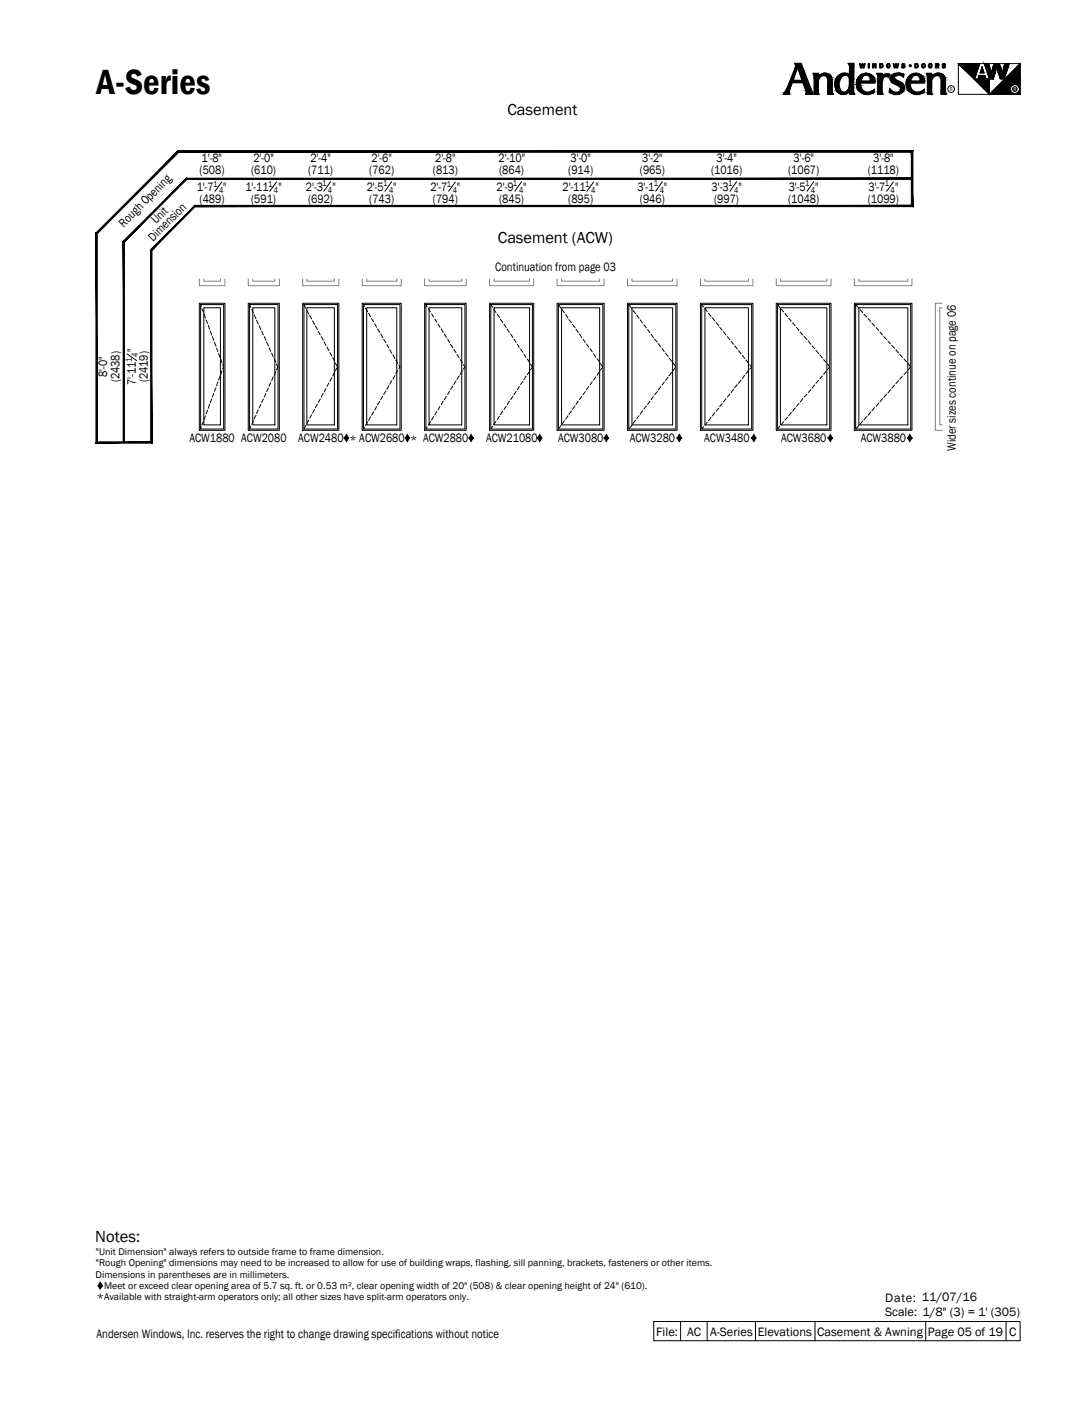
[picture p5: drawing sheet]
<svg xmlns="http://www.w3.org/2000/svg" width="216mm" height="279mm" viewBox="0 0 216 279" stroke-linecap="round" stroke-linejoin="round" font-family="sans-serif">
<!-- layer: A-ELEV-GLAZ-SIGHTLINES -->
<g fill="none" stroke="#000" stroke-width=".2">
<path d="M39.6 60.2h5v25.2h-5zM39.8 60.4h4.6v24.7h-4.6zM40.4 61.1h3.3v23.2h-3.3zM49.3 60.2h6.1v25.2h-6.1zM49.5 60.4h5.7v24.7h-5.7zM50.2 61.1h4.3v23.2h-4.3zM60.1 60.2h7.1v25.2h-7.1zM60.3 60.4h6.7v24.7h-6.7zM60.9 61.1h5.5v23.2h-5.5zM71.9 60.2h7.7v25.2h-7.7zM72.1 60.4h7.3v24.7h-7.3zM72.8 61.1h5.9v23.2h-5.9z"/>
<path d="M84.3 60.2h8.2v25.2h-8.2zM84.5 60.4h7.8v24.7h-7.8zM85.1 61.1h6.5v23.2h-6.5zM97.1 60.2h8.8v25.2h-8.8zM97.4 60.4h8.3v24.7h-8.3zM98 61.1h7.1v23.2h-7.1zM110.5 60.2h9.4v25.2h-9.4zM110.8 60.4h8.8v24.7h-8.8zM111.4 61.1h7.6v23.2h-7.6zM124.5 60.2h9.9v25.2h-9.9zM124.8 60.4h9.3v24.7h-9.3zM125.4 61.1h8.1v23.2h-8.1z"/>
<path d="M139 60.2h10.4v25.2h-10.4zM139.2 60.4h10v24.7h-10zM139.9 61.1h8.6v23.2h-8.6zM154 60.2h10.9v25.2h-10.9zM154.3 60.4h10.3v24.7h-10.3zM154.9 61.1h9.2v23.2h-9.2zM169.5 60.2h11.5v25.2h-11.5zM169.8 60.4h10.9v24.7h-10.9zM170.4 61.1h9.7v23.2h-9.7z"/>
</g>
<!-- layer: A-ELEV-GLAZ-OPERATION -->
<g fill="none" stroke="#000" stroke-width=".2">
<path d="M39.8 60.4l.1 .5M40.1 61.3l.3 .7M40.5 62.3l.3 .8M40.9 63.5l.3 .7M41.3 64.6l.3 .7M41.7 65.7l.3 .8M42 79.2l-.3 .7M42.2 66.8l.2 .7M42.4 78l-.2 .8M42.5 67.9l.4 .8M42.9 76.9l-.4 .7M43 69.1l.2 .7"/>
<path d="M43.2 75.8l-.2 .8M43.4 70.2l.3 .7M43.7 74.7l-.3 .7M43.8 71.3l.3 .8M44.1 73.6l-.3 .7M44.2 72.4l.2 .4-.2 .4M49.5 60.4l.3 .6M50 61.4l.3 .7M50.4 62.5l.4 .7M50.9 63.5l.3 .8M51.4 64.6l.3 .8M51.9 65.7l.4 .8"/>
<path d="M52.3 79.2l-.4 .7M52.4 66.8l.4 .7M52.8 78.1l-.4 .7M52.9 67.9l.4 .7M53.3 77l-.4 .7M53.4 69l.3 .7M53.7 75.9l-.3 .7M53.9 70.1l.3 .7M54.2 74.8l-.3 .8M54.4 71.2l.3 .7M54.7 73.7l-.3 .8M54.9 72.2l.3 .6-.3 .6"/>
<path d="M60.3 60.4l.4 .8M60.9 61.6l.4 .7M61.5 62.6l.3 .7M62 63.7l.4 .7M62.6 64.7l.4 .7M63.2 65.8l.4 .7M63.6 79.2l-.4 .7M63.7 66.8l.4 .7M64.1 78.1l-.4 .7M64.3 67.9l.4 .7M64.7 77.1l-.4 .7M64.9 68.9l.4 .7"/>
<path d="M65.3 76l-.4 .7M65.5 70l.3 .7M65.8 75l-.3 .7M66 71l.4 .7M66.4 73.9l-.4 .7M66.5 72.1l.5 .7-.5 .8M72.1 60.4l.2 .4M72.5 61.1l.5 .7M73.1 62.2l.4 .7M73.7 63.2l.5 .7M74.4 64.2l.3 .7M74.9 65.3l.5 .7"/>
<path d="M75.4 79.7l-.5 .6M75.6 66.3l.3 .7M75.9 78.6l-.3 .7M76.1 67.3l.5 .7M76.6 77.6l-.5 .7M76.8 68.4l.3 .6M77.1 76.6l-.3 .7M77.3 69.4l.4 .7M77.7 75.6l-.4 .6M78 70.4l.4 .7M78.4 74.5l-.4 .7M78.5 71.4l.4 .7"/>
<path d="M78.9 73.5l-.4 .7M79.2 72.4l.2 .4-.2 .3M84.5 60.4l.3 .5M85 61.3l.4 .6M85.7 62.3l.3 .6M86.3 63.3l.4 .6M86.9 64.3l.4 .6M87.6 65.3l.3 .7M87.9 79.6l-.3 .7M88.2 66.3l.4 .7M88.6 78.7l-.4 .6M88.8 67.3l.4 .7"/>
<path d="M89.2 77.6l-.4 .7M89.4 68.3l.4 .7M89.8 76.6l-.4 .7M90 69.3l.5 .7M90.5 75.6l-.5 .7M90.7 70.3l.4 .7M91.1 74.6l-.4 .7M91.3 71.4l.5 .6M91.8 73.6l-.5 .7M91.9 72.4l.4 .4-.4 .5M97.4 60.4l.4 .6M98 61.4l.4 .6"/>
<path d="M98.7 62.3l.4 .7M99.3 63.4l.5 .6M100 64.3l.4 .7M100.6 65.3l.5 .7M101.1 79.6l-.5 .7M101.3 66.3l.5 .7M101.8 78.7l-.5 .6M102 67.3l.4 .6M102.4 77.6l-.4 .7M102.7 68.3l.4 .6M103.1 76.7l-.4 .6M103.3 69.3l.5 .6"/>
<path d="M103.8 75.7l-.5 .6M103.9 70.3l.5 .6M104.4 74.7l-.5 .7M104.6 71.2l.5 .7M105.1 73.7l-.5 .6M105.3 72.2l.4 .6-.4 .6M110.8 60.4l.5 .7M111.6 61.5l.4 .6M112.3 62.4l.4 .7M112.9 63.4l.5 .7M113.6 64.4l.5 .6M114.3 65.3l.4 .7"/>
<path d="M114.7 79.6l-.4 .6M115 66.3l.4 .7M115.4 78.7l-.4 .6M115.7 67.3l.4 .6M116.1 77.7l-.4 .6M116.4 68.2l.4 .7M116.8 76.7l-.4 .6M117.1 69.2l.4 .6M117.5 75.7l-.4 .7M117.8 70.2l.4 .7M118.2 74.8l-.4 .6M118.5 71.2l.4 .6"/>
<path d="M118.9 73.8l-.4 .7M119.1 72.1l.5 .7-.5 .7M124.8 60.4l.6 .9M125.6 61.6l.5 .6M126.4 62.5l.4 .7M127.1 63.5l.4 .6M127.8 64.4l.5 .7M128.5 65.4l.5 .6M129 79.6l-.5 .6M129.2 66.3l.5 .7M129.7 78.7l-.5 .6M129.9 67.3l.5 .6"/>
<path d="M130.4 77.7l-.5 .6M130.6 68.2l.5 .6M131.1 76.8l-.5 .6M131.4 69.1l.4 .7M131.8 75.8l-.4 .6M132.1 70.1l.5 .6M132.6 74.9l-.5 .6M132.8 71l.5 .7M133.3 73.9l-.5 .6M133.5 72l.6 .8-.6 .8M139.2 60.4l.4 .5M139.9 61.2l.4 .6"/>
<path d="M140.6 62.2l.5 .6M141.3 63l.6 .7M142.1 64l.5 .6M142.8 64.9l.5 .6M143.6 65.8l.5 .7M144.1 79.1l-.5 .6M144.3 66.8l.5 .6M144.8 78.2l-.5 .6M145.1 67.7l.4 .6M145.5 77.3l-.4 .6M145.8 68.6l.5 .7M146.3 76.3l-.5 .6"/>
<path d="M146.6 69.6l.5 .6M147.1 75.4l-.5 .7M147.3 70.5l.5 .6M147.8 74.5l-.5 .6M148 71.4l.5 .7M148.5 73.5l-.5 .7M148.8 72.4l.4 .4-.4 .5M154.3 60.4l.4 .6M155 61.3l.5 .6M155.8 62.2l.5 .7M156.5 63.2l.5 .5M157.3 64.1l.5 .5"/>
<path d="M158 64.9l.6 .7M158.8 65.9l.5 .6M159.3 79.1l-.5 .6M159.6 66.8l.5 .6M160.1 78.2l-.5 .6M160.4 67.7l.5 .6M160.9 77.3l-.5 .6M161.2 68.6l.5 .6M161.7 76.4l-.5 .6M161.9 69.5l.5 .7M162.4 75.5l-.5 .6M162.7 70.4l.5 .6"/>
<path d="M163.2 74.6l-.5 .6M163.4 71.4l.5 .5M163.9 73.6l-.5 .7M164.2 72.2l.4 .6-.4 .5M169.8 60.4l.6 .7M170.7 61.5l.5 .5M171.4 62.3l.6 .6M172.3 63.2l.5 .6M173 64.1l.5 .6M173.9 65l.5 .6M174.4 80l-.5 .6M174.6 65.9l.5 .6"/>
<path d="M175.1 79.1l-.5 .6M175.4 66.8l.6 .6M176 78.2l-.6 .7M176.2 67.7l.5 .5M176.7 77.3l-.5 .7M177 68.6l.5 .5M177.5 76.4l-.5 .6M177.8 69.5l.5 .5M178.3 75.6l-.5 .5M178.6 70.3l.5 .6M179.1 74.7l-.5 .5M179.4 71.2l.5 .6"/>
<path d="M179.9 73.8l-.5 .5M180.1 72.1l.6 .7-.6 .7M39.9 84.8l-.1 .3M40.4 83.6l-.3 .8M40.8 82.5l-.3 .7M41.2 81.4l-.3 .8M41.6 80.2l-.3 .8M49.8 84.6l-.3 .5M50.3 83.5l-.3 .7M50.8 82.4l-.4 .7M51.2 81.3l-.3 .7M51.7 80.2l-.3 .7"/>
<path d="M60.7 84.4l-.4 .7M61.3 83.4l-.4 .7M61.8 82.3l-.3 .7M62.4 81.3l-.4 .7M63 80.2l-.4 .7M72.3 84.8l-.2 .3M73 83.7l-.5 .7M73.5 82.7l-.4 .7M74.2 81.7l-.5 .7M74.7 80.7l-.3 .7M84.8 84.7l-.3 .4M85.4 83.7l-.4 .7"/>
<path d="M86 82.7l-.3 .7M86.7 81.6l-.4 .7M87.3 80.6l-.4 .7M97.8 84.6l-.4 .5M98.4 83.6l-.4 .7M99.1 82.6l-.4 .6M99.8 81.6l-.5 .7M100.4 80.6l-.4 .7M111.3 84.4l-.5 .7M112 83.5l-.4 .6M112.7 82.5l-.4 .7M113.4 81.6l-.5 .6"/>
<path d="M114.1 80.6l-.5 .6M125.4 84.4l-.6 .7M126.1 83.4l-.5 .7M126.8 82.5l-.4 .6M127.5 81.5l-.4 .7M128.3 80.6l-.5 .6M139.6 84.7l-.4 .4M140.3 83.8l-.4 .6M141.1 82.9l-.5 .6M141.9 81.9l-.6 .6M142.6 81l-.5 .6M143.3 80.1l-.5 .6"/>
<path d="M154.7 84.6l-.4 .5M155.5 83.7l-.5 .6M156.3 82.8l-.5 .6M157 81.8l-.5 .7M157.8 80.9l-.5 .7M158.6 80.1l-.6 .5M170.4 84.4l-.6 .7M171.2 83.6l-.5 .6M172 82.7l-.6 .6M172.8 81.8l-.5 .6M173.5 80.9l-.5 .6"/>
</g>
<!-- layer: A-ANNO-TEXT -->
<g fill="none" stroke="#000" stroke-width=".2">
<path d="M157.7 12.6h1.3l2.4 6.1h-1.6l.1-.6-.6-1.7h-2.1l-.5 1.5v.8h-1.3l.8-1.3 1.5-3.8 .2-.7zM157.9 12.7h1l2.4 6h-1.4l.1-.6-.6-1.7h-2.2l-.6 1.5v.8h-1.1l.8-1.3 1.5-3.8zM157.9 12.7h1l2.3 5.9h-1.1v-.5l-.7-1.8h-2.3l-.5 1.6-.1 .7h-.8l.6-1.2 1.6-3.8zM158.3 13.4l.8 2.5h-1.7zM158.3 13.1l1 3h-2zM158.3 12.8l1.1 3.3h-2.2zM161.3 14.5h1.1v.5a1.53 1.53 0 0 1 1.7-.5 1.53 1.53 0 0 1 1.1 1.4v2.1l.2 .7h-1.2l.1-2.9a.93 .93 0 0 0-1.1-.8 .93 .93 0 0 0-.8 1.1v2.4l.2 .2h-1.1v-3.6zM161.4 14.6h1l-.1 .6 .5-.4a1.4 1.4 0 0 1 1.5-.1 1.4 1.4 0 0 1 .8 1.2v2.1l.2 .7h-1v-2.9a.99 .99 0 0 0-1.1-.9 .99 .99 0 0 0-.8 1.2v2.6h-.8v-3.6zM161.6 14.7h.6v.7a1.54 1.54 0 0 1 2.8 .1l.2 3.1h-.8v-2.8a1.06 1.06 0 0 0-1.2-1 1.06 1.06 0 0 0-.9 1.3v2.5h-.6zM166.9 15.2a1.02 1.02 0 0 1 1.7 .3v1.6a1.31 1.31 0 0 1-1.5 1.3 2.32 2.32 0 0 1-.2-3.2zM166.9 15.3a.94 .94 0 0 1 1.7 .2v1.6a1.52 1.52 0 0 1-1.1 1.3 1.41 1.41 0 0 1-1.1-1.7l.2-.8zM167 15.4a.87 .87 0 0 1 1.4-.1 2.56 2.56 0 0 1-.6 2.9h-.6a2.01 2.01 0 0 1-.2-2.8z"/>
<path d="M168.3 12.6h1.2l-.1 5.5 .3 .6h-1.1v-.7a1.51 1.51 0 0 1-1.6 .8 1.51 1.51 0 0 1-1.3-1.4 2.04 2.04 0 0 1 .5-2.3 2.04 2.04 0 0 1 2.3-.3l.1-1.6zM168.4 12.7h1l-.1 5.4 .2 .6h-.9v-1.1l-.3 .7a1.5 1.5 0 0 1-2.5-.9 2.02 2.02 0 0 1 .3-2.1 2.02 2.02 0 0 1 2-.6l.5 .2v-1.7zM168.6 12.7h.7v5.4l.1 .5h-.7l.1-1.2-.6 .9a1.46 1.46 0 0 1-2.3-.9 1.96 1.96 0 0 1 2.2-2.7l.6 .3v-1.8zM170.3 15.3a1.84 1.84 0 0 1 2.2-.7 1.84 1.84 0 0 1 1.2 1.9h-2.9a1.51 1.51 0 0 0 .9 1.7 1.51 1.51 0 0 0 1.8-.6v.7a2.22 2.22 0 0 1-3-.1 2.22 2.22 0 0 1-.2-2.9zM170.4 15.3a1.77 1.77 0 0 1 2-.7 1.77 1.77 0 0 1 1.2 1.8h-2.9a1.58 1.58 0 0 0 .9 1.8 1.58 1.58 0 0 0 1.9-.4l-.1 .5a2.15 2.15 0 0 1-2.8-.2 2.15 2.15 0 0 1-.2-2.8zM170.4 15.4a1.7 1.7 0 0 1 2-.7 1.7 1.7 0 0 1 1.1 1.7h-2.8a1.64 1.64 0 0 0 .7 1.8 1.64 1.64 0 0 0 1.9-.2v.3a2.09 2.09 0 0 1-2.7-.2 2.09 2.09 0 0 1-.2-2.7zM170.6 12.6h.1l.2 .6 .2-.6h.2l.1 .6 .1-.6h.2l-.3 .9h-.1l-.2-.6-.1 .6h-.3zM170.6 12.6l.3 .9 .2-.9 .3 .9 .2-.9M171.2 15.1a.89 .89 0 0 1 1.2-.2 .89 .89 0 0 1 .2 1.2l-1.9 .1zM171.2 15a.96 .96 0 0 1 1.3-.1 .96 .96 0 0 1 .2 1.3h-2.1zM171.3 15.2a.84 .84 0 0 1 1-.2 .84 .84 0 0 1 .3 1.1h-1.7zM172.3 12.6h.2v.9h-.2z"/>
<path d="M172.4 12.6v.9M173.2 12.6h.2l.3 .5v-.5h.2v.9h-.2l-.4-.6v.6h-.1zM173.8 12.6v.9l-.5-.9v.9M173.9 14.5h1.2v.7a1.04 1.04 0 0 1 1.4-.5l-.1 .8-.3-.3a.87 .87 0 0 0-1 1v1.9l.2 .6h-1.2l.1-3.5zM174 14.6h1v.8a1.22 1.22 0 0 1 1.4-.7l-.1 .6a.87 .87 0 0 0-1 0 .87 .87 0 0 0-.3 .9v1.9l.1 .6h-.9v-3.5zM174.2 14.7h.7v.9a1.38 1.38 0 0 1 1.2-.9h.2v.5a.94 .94 0 0 0-1 .1 .94 .94 0 0 0-.4 .9l.1 2.4h-.8l.2-3.4zM174.6 12.6h.3a.44 .44 0 0 1 .4 .5 .44 .44 0 0 1-.4 .4h-.3zM174.6 12.7a.45 .45 0 0 1 .6 .4l-.2 .3h-.4zM174.7 12.7a.29 .29 0 0 1 .4 .3 .29 .29 0 0 1-.4 .3zM176 12.8a.33 .33 0 0 1 .5 0 .33 .33 0 0 1-.1 .5 .33 .33 0 0 1-.4-.2zM176 12.7a.42 .42 0 0 1 .6 .1 .42 .42 0 0 1-.1 .6 .42 .42 0 0 1-.6-.2zM176.1 12.7a.29 .29 0 0 1 .3 .3 .29 .29 0 0 1-.3 .3z"/>
<path d="M176.8 15a2.45 2.45 0 0 1 2.6-.3l-.1 .7a1.06 1.06 0 0 0-1.8 0l.2 .3 .8 .4a1.37 1.37 0 0 1 1 1.7 1.37 1.37 0 0 1-1.6 1h-.4l-1-.4v-.9a1.35 1.35 0 0 0 2.1 .5l.1-.6-.7-.5a1.83 1.83 0 0 1-1.4-1.2zM176.8 15a2.52 2.52 0 0 1 2.5-.3v.5a1.2 1.2 0 0 0-1.8 0 .52 .52 0 0 0 .4 .7l.5 .3a1.3 1.3 0 0 1 1 1.5 1.3 1.3 0 0 1-1.5 1h-.4l-.9-.4v-.6a1.4 1.4 0 0 0 2.1 .3v-.6a1.94 1.94 0 0 0-1.5-.9 .96 .96 0 0 1-.4-1.5zM176.9 15a2.51 2.51 0 0 1 2.3-.2v.3a1.28 1.28 0 0 0-1.8 .1 .62 .62 0 0 0 .5 .8l.5 .2a1.24 1.24 0 0 1 .9 1.5 1.24 1.24 0 0 1-1.4 1l-.4-.1a.68 .68 0 0 1-.9-.7 1.29 1.29 0 0 0 2.2 0l.1-.4a.92 .92 0 0 0-.8-.7 2.3 2.3 0 0 1-1.3-.9l-.1-.4zM177.2 12.6h.2l.1 .6 .2-.6h.2l.1 .6 .2-.6h.2l-.3 .9h-.2l-.1-.6-.1 .6h-.3zM177.3 12.6l.2 .9 .3-.9 .2 .9 .3-.9M178.9 12.7a.34 .34 0 0 1 .4-.1 .34 .34 0 0 1 .3 .2l-.5-.1 .1 .2a.35 .35 0 0 1 .3 .5 .35 .35 0 0 1-.6 0v-.1l.2-.1 .3 .1-.1-.2-.4-.2zM179.5 12.8a.24 .24 0 0 0-.2-.1 .24 .24 0 0 0-.2 .2l.4 .2v.2l-.4 .1-.1-.1M180.2 15.3a1.81 1.81 0 0 1 2.1-.7 1.81 1.81 0 0 1 1.2 1.9h-2.8a1.45 1.45 0 0 0 .6 1.6 1.45 1.45 0 0 0 1.8-.1l.3-.4v.7a2.21 2.21 0 0 1-3-.1 2.21 2.21 0 0 1-.2-2.9zM180.3 15.3a1.74 1.74 0 0 1 2-.7 1.74 1.74 0 0 1 1.1 1.8h-2.7a1.55 1.55 0 0 0 .7 1.8 1.55 1.55 0 0 0 1.9-.4v.5a2.15 2.15 0 0 1-2.8-.2 2.15 2.15 0 0 1-.2-2.8zM180.3 15.4a1.65 1.65 0 0 1 2-.8 1.65 1.65 0 0 1 1.1 1.8h-2.9a1.67 1.67 0 0 0 .8 1.8 1.67 1.67 0 0 0 2-.2v.3a2.09 2.09 0 0 1-2.8-.2 2.09 2.09 0 0 1-.2-2.7zM181 15a1.04 1.04 0 0 1 1.3-.1 1.04 1.04 0 0 1 .4 1.2l-.4 .1h-1.8zM181.1 15.1a.9 .9 0 0 1 1.2-.1 .9 .9 0 0 1 .3 1.1l-1.9 .1 .1-.7z"/>
<path d="M181.2 15.2a.81 .81 0 0 1 1-.2 .81 .81 0 0 1 .3 1.1h-1.8zM181.5 12.6h.4a.45 .45 0 0 1 .3 .5 .45 .45 0 0 1-.3 .4h-.4zM181.6 12.7a.45 .45 0 0 1 .6 .4l-.2 .3h-.4zM181.7 12.7a.29 .29 0 0 1 .3 .3 .29 .29 0 0 1-.3 .3zM182.9 12.8a.42 .42 0 0 1 .6 0 .42 .42 0 0 1 0 .6 .42 .42 0 0 1-.6-.1zM183.1 12.7a.29 .29 0 0 1 .3 .3 .29 .29 0 0 1-.3 .3zM183.8 14.5h1.1v.5a1.53 1.53 0 0 1 1.7-.5 1.53 1.53 0 0 1 1 1.4v2.1l.3 .7h-1.2v-2.9a.93 .93 0 0 0-1-.8 .93 .93 0 0 0-.8 1.1v2.4l.1 .2h-1v-3.6zM184 14.6h.8v.6a1.49 1.49 0 0 1 1.7-.7 1.49 1.49 0 0 1 1.1 1.4v2.1l.2 .7h-1v-2.9a.99 .99 0 0 0-1.1-.9 .99 .99 0 0 0-.9 1.2l.1 2.6h-.8v-3.6zM184.1 14.7h.7l-.1 .7a1.54 1.54 0 0 1 2.7 .1l.2 3.1h-.7v-2.8a1.06 1.06 0 0 0-1.2-1 1.06 1.06 0 0 0-.9 1.3v2.5h-.7zM184.3 12.7a.44 .44 0 0 1 .7 .3 .44 .44 0 0 1-.5 .5l-.3-.3zM184.4 12.7a.33 .33 0 0 1 .4 .1 .33 .33 0 0 1 0 .5 .33 .33 0 0 1-.5 0zM184.5 12.7a.29 .29 0 0 1 .3 .3 .29 .29 0 0 1-.3 .3z"/>
<path d="M185.6 12.6l.7 .1 .1 .2-.2 .2 .2 .4h-.3l-.1-.4h-.1v.4h-.3zM185.7 13.1h.3l.2-.4h-.5v.8M185.9 12.7h.1l.1 .2-.2 .1zM186 13.1l.2 .4M187 12.7a.37 .37 0 0 1 .6 .1l-.4-.1v.2a.34 .34 0 0 1 .4 .2 .34 .34 0 0 1-.3 .4 .34 .34 0 0 1-.4-.2h.5v-.1l-.4-.2zM187.5 12.8l-.1-.1-.3 .1v.2l.4 .1a.26 .26 0 0 1-.2 .3 .26 .26 0 0 1-.3-.1M190.2 12.6l6.1 6.1 6.1-6.1v6.1h-12.2zM190.2 12.6h12.2M194.4 12.6l-1 3.1h.6l.3-.7h1.1l.2 .7h.7M194.9 13.3l.4 1.2h-.8zM195.3 12.6l1 3.1M196.2 12.6l.5 1.9 .6-1.9"/>
<path d="M196.3 15.7v3M198.3 12.6l.6 1.9 .5-1.9M200.3 12.6l-1 3.1h-.8l-.7-2.4-.7 2.4h-.8M44 36.1l-1.3 1.9M54.9 36.1l-1.4 1.9M65.6 36.1l-1.3 1.9M77.7 36.1l-1.3 1.9M90.4 36.1l-1.4 1.9M103.5 36.1l-1.3 1.9M117.8 36.1l-1.3 1.9M131.4 36.1l-1.3 1.9M146.2 36.1l-1.4 1.9"/>
<path d="M161.5 36.1l-1.4 1.9M177.3 36.1l-1.3 1.9M25.2 70.2l1.9 1.4M129.7 262.2h72.7v3.9h-72.7zM135.1 262.2v3.9M140.3 262.2v3.9M149.9 262.2v3.9M161.7 262.2v3.9M183.7 262.2v3.9M199.6 262.2v3.9"/>
<circle cx="180.6" cy="13" r=".22"/>
<circle cx="180.6" cy="13" r=".1"/>
<circle cx="183.2" cy="13.1" r=".35"/>
<circle cx="188.7" cy="17.7" r=".67"/>
</g>
<g fill="#000" stroke="#000" stroke-width=".2">
<path d="M163.5 14.7h.4zM166.9 18.6h.9zM166.9 18.6l.5 .1zM175 15.5h.1zM176 14.7h.3zM178.2 14.6l.1 .1zM181.7 18.6h.6zM181.7 18.6l.2 .1zM183.1 18.1l.2-.1zM186 14.7h.4zM193.3 15.7h3v3zM202.4 12.6v.7h-.6z"/>
<path d="M156.1 18l.4 .3v-.3zM156.1 18l.4 .3h-.6z"/>
<path d="M155.9 18.3l.6 .1v-.1zM155.9 18.3l.6 .1h-.7z"/>
<path d="M155.8 18.4l.7 .2v-.2zM155.8 18.4l.7 .2h-.8z"/>
<path d="M156.1 17.9h.5zM156.1 17.9l.4 .1z"/>
<path d="M156.3 17.4l.3 .5 .1-.5zM156.3 17.4l.3 .5h-.5z"/>
<path d="M156.8 16.3l-.1 1.1 .4-1.1zM156.8 16.3l-.1 1.1h-.4z"/>
<path d="M157.9 13.6l-.7 2.5 .8-2.5zM157.9 13.6l-.7 2.5h-.3z"/>
<path d="M157.9 13.3l.1 .3 .1-.3zM157.9 13.3l.1 .3h-.1z"/>
<path d="M158 12.9l.1 .4 .1-.4zM158 12.9l.1 .4h-.2z"/>
<path d="M158 12.8l.2 .1 .1-.1zM158 12.8l.2 .1h-.2z"/>
<path d="M158 12.7l.9 .1zM158 12.7l.9 .1z"/>
<path d="M158.3 12.8l.7 .1-.1-.1zM158.3 12.8l.7 .1h-.6z"/>
<path d="M158.4 12.9l.9 .7-.3-.7zM158.4 12.9l.9 .7h-.8z"/>
<path d="M158.5 13.6l.8 .3v-.3zM158.5 13.6l.8 .3h-.7z"/>
<path d="M158.6 13.9l1.6 2.2-.9-2.2zM158.6 13.9l1.6 2.2h-.8z"/>
<path d="M156.9 16.1l3.4 .2-.1-.2zM156.9 16.1l3.4 .2h-3.5z"/>
<path d="M159.4 16.3l1.6 1.8-.7-1.8zM159.4 16.3l1.6 1.8h-.9z"/>
<path d="M160.1 18.1l1 .2-.1-.2zM160.1 18.1l1 .2h-1z"/>
<path d="M160.1 18.3l1.1 .2-.1-.2zM160.1 18.3l1.1 .2h-1.1z"/>
<path d="M160.1 18.5l1.1 .1v-.1zM160.1 18.5l1.1 .1h-1.1z"/>
<path d="M161.6 14.7l.6 .1v-.1zM161.6 14.7l.6 .1h-.6z"/>
<path d="M161.6 14.8l.6 .3v-.3zM161.6 14.8l.6 .3h-.5z"/>
<path d="M161.7 15.1l.5 .3v-.3zM161.7 15.1l.5 .3h-.5z"/>
<path d="M161.7 18.4l.6 .2-.1-.2zM161.7 18.4l.6 .2h-.6z"/>
<path d="M161.7 16.1l.5 2.3 .1-2.3zM161.7 16.1l.5 2.3h-.5z"/>
<path d="M161.7 15.6l.6 .5 .1-.5zM161.7 15.6l.6 .5h-.6z"/>
<path d="M161.7 15.4l.7 .2 .2-.2zM161.7 15.4l.7 .2h-.7z"/>
<path d="M162.4 15.2l.2 .2v-.2zM162.2 15.4l.2-.2 .2 .2z"/>
<path d="M162.7 15l-.1 .2 .4-.2zM162.4 15.2l.3-.2-.1 .2z"/>
<path d="M163.2 14.7h1zM163.2 14.7h1z"/>
<path d="M162.8 14.9h.5zM162.8 14.9h.6z"/>
<path d="M162.8 14.9h.5zM162.8 14.9l.2 .1z"/>
<path d="M162.9 14.8h.5zM162.9 14.8l.5 .1z"/>
<path d="M163.5 14.7h.7zM163.2 14.7h1z"/>
<path d="M163.2 14.7l1.3 .1zM162.9 14.8l.3-.1 1.3 .1z"/>
<path d="M162.9 14.8h1.7zM162.9 14.8h1.7z"/>
<path d="M163.4 14.8l1.2 .1zM163.4 14.8l1.2 .1z"/>
<path d="M163.6 14.9h1zM163.6 14.9h1z"/>
<path d="M163.8 14.9l.9 .1-.1-.1zM163.8 14.9l.9 .1z"/>
<path d="M164 15l.8 .1zM164 15l.8 .1z"/>
<path d="M164.1 15.1l.8 .2-.1-.2zM164.1 15.1l.8 .2h-.7z"/>
<path d="M164.2 15.3l.8 .1-.1-.1zM164.2 15.3l.8 .1h-.7z"/>
<path d="M164.3 15.4l.7 .1v-.1zM164.3 15.4l.7 .1h-.7z"/>
<path d="M164.3 15.5l.7 .3v-.3zM164.3 15.5l.7 .3h-.6z"/>
<path d="M164.4 15.8l.6 .1zM164.4 15.8l.6 .1z"/>
<path d="M164.4 15.9l.6 2.1v-2.1zM164.4 15.9l.6 2.1h-.6z"/>
<path d="M164.4 18l.7 .5-.1-.5zM164.4 18l.7 .5h-.7z"/>
<path d="M164.4 18.5l.8 .1-.1-.1zM164.4 18.5l.8 .1h-.8z"/>
<path d="M165.7 16.7l.7 .1v-.1zM165.7 16.7l.7 .1h-.7z"/>
<path d="M165.7 16.8l.8 .6-.1-.6zM165.7 16.8l.8 .6h-.6z"/>
<path d="M165.9 15.9l.6 .3v-.3zM165.9 15.9l.6 .3h-.7z"/>
<path d="M165.8 16.2l.6 .5 .1-.5zM165.8 16.2l.6 .5h-.7z"/>
<path d="M165.9 17.4h.6zM165.9 17.4h.6z"/>
<path d="M165.9 17.4l.8 .6-.2-.6zM165.9 17.4l.8 .6h-.6z"/>
<path d="M166 15.7l.5 .2 .2-.2zM166 15.7l.5 .2h-.6z"/>
<path d="M166.1 18l.7 .1-.1-.1zM166.1 18l.7 .1h-.5z"/>
<path d="M166.3 18.1l.8 .2-.3-.2zM166.3 18.1l.8 .2h-.6z"/>
<path d="M166.3 15.2h.6zM166.3 15.2h.6z"/>
<path d="M166.3 15.2l.4 .5 .2-.5zM166.3 15.2l.4 .5h-.7z"/>
<path d="M166.5 18.3l.6 .1zM166.5 18.3l.6 .1z"/>
<path d="M166.6 18.4l.8 .1zM166.6 18.4l.8 .1z"/>
<path d="M166.7 14.9h.6zM166.7 14.9h.7z"/>
<path d="M166.7 14.9l.2 .3 .4-.3zM166.3 15.2l.4-.3 .2 .3z"/>
<path d="M166.7 18.5h.8zM166.7 18.5h.8z"/>
<path d="M166.9 14.8h.9zM166.7 14.9h.7z"/>
<path d="M166.9 18.5l.9 .1zM166.9 18.5l.9 .1z"/>
<path d="M167.6 14.6l.4 .1zM167.1 14.7h.9z"/>
<path d="M167.1 14.7h1zM167.1 14.7h1z"/>
<path d="M166.7 18.5h1.3zM166.7 18.5h1.1z"/>
<path d="M167.6 18.5h.4zM167.5 18.5h.5z"/>
<path d="M167.1 14.7l1.2 .1-.2-.1zM166.9 14.8l.2-.1 1.2 .1z"/>
<path d="M167.8 18.4h.3zM167.6 18.5h.4z"/>
<path d="M168 18.3l.1 .1 .1-.1zM168 18.3l.1 .1h-.3z"/>
<path d="M167.8 14.8l.7 .1zM167.8 14.8l.7 .1z"/>
<path d="M168.1 18.1l.1 .2 .1-.2zM168 18.3l.1-.2 .1 .2z"/>
<path d="M168.3 14.9l.3 .1zM168.3 14.9l.3 .1z"/>
<path d="M168.5 17.7l-.2 .4zM168.5 17.7l-.4 .4z"/>
<path d="M168.7 15h.6zM168.7 15h.6z"/>
<path d="M168.4 15h.3zM168.4 15h.3z"/>
<path d="M168.6 17.4h.1zM168.6 17.4h.2z"/>
<path d="M168.6 17.4v.3l.1-.3zM168.6 17.4l-.1 .3z"/>
<path d="M168.8 17.4h.5zM168.8 17.4h.5z"/>
<path d="M168.6 15.5l.7 1.6v-1.6zM168.6 15.5l.7 1.6h-.7z"/>
<path d="M168.6 17.1l.7 .3v-.3zM168.6 17.1l.7 .3h-.7z"/>
<path d="M168.8 17.4l.5 .7v-.7zM168.8 17.4l.5 .7h-.6z"/>
<path d="M168.7 18.1l.6 .4v-.4zM168.7 18.1l.6 .4h-.6z"/>
<path d="M168.6 12.7l.7 .1zM168.6 12.7l.7 .1z"/>
<path d="M168.6 12.8l.7 .4v-.4zM168.6 12.8l.7 .4h-.6z"/>
<path d="M168.7 13.2l.6 1.8v-1.8zM168.7 13.2l.6 1.8h-.6z"/>
<path d="M168.4 15l.9 .2v-.2zM168.4 15l.9 .2h-.8z"/>
<path d="M168.5 15.2l.8 .3v-.3zM168.5 15.2l.8 .3h-.7z"/>
<path d="M168.7 18.5l.7 .1-.1-.1zM168.7 18.5l.7 .1h-.7z"/>
<path d="M170 16.3h3.5zM170 16.3h3.5z"/>
<path d="M170 16.9l.7 .4-.1-.4zM170 16.9l.7 .4h-.6z"/>
<path d="M170.6 18.1h.6zM170.6 18.1h.6z"/>
<path d="M170 16.4l.7 .4v-.4zM170 16.4l.7 .4h-.7z"/>
<path d="M170 16.8l.6 .1 .1-.1zM170 16.8l.6 .1h-.6z"/>
<path d="M170.2 15.9l.4 .3 .1-.3zM170.2 15.9l.4 .3h-.6z"/>
<path d="M170.1 17.3h.6zM170.1 17.3h.6z"/>
<path d="M170.2 17.3l.7 .4-.2-.4zM170.2 17.3l.7 .4h-.6z"/>
<path d="M170.4 15.5l.3 .4 .2-.4zM170.4 15.5l.3 .4h-.5z"/>
<path d="M170.3 17.7l.6 .1zM170.3 17.7l.6 .1z"/>
<path d="M170.4 17.8l.8 .3-.3-.3zM170.4 17.8l.8 .3h-.6z"/>
<path d="M170.4 15.4l.5 .1 .1-.1zM170.4 15.4l.5 .1h-.5z"/>
<path d="M170.7 15l.3 .4 .2-.4zM170.7 15l.3 .4h-.6z"/>
<path d="M170.6 18.1l1 .2-.4-.2zM170.6 18.1l1 .2h-.7z"/>
<path d="M170.9 15h.4zM170.7 15h.5z"/>
<path d="M171.1 14.8l.2 .2 .2-.2zM170.9 15l.2-.2 .2 .2z"/>
<path d="M170.9 18.3h.9zM170.9 18.3h.9z"/>
<path d="M171 18.3l1 .1zM171 18.3l1 .1z"/>
<path d="M171.3 14.7l.2 .1 .5-.1zM171.3 14.7l.2 .1h-.4z"/>
<path d="M171.8 18.6l.2 .1zM171.8 18.6h.7z"/>
<path d="M171.9 14.7h.5zM171.4 14.7h1z"/>
<path d="M171.4 14.7h1zM171.3 14.7h1.1z"/>
<path d="M171.3 14.7h1.2zM171.3 14.7h1.2z"/>
<path d="M172.4 18.4h.6zM172.4 18.4h.6z"/>
<path d="M171.1 18.4h1.3zM171.1 18.4h1.3z"/>
<path d="M172 14.7l.6 .1zM172 14.7l.6 .1z"/>
<path d="M172.3 14.8l.5 .1zM172.3 14.8l.5 .1z"/>
<path d="M171.4 18.5h1.2zM171.4 18.5l1.1 .1z"/>
<path d="M172.5 14.9l.5 .1zM172.5 14.9l.5 .1z"/>
<path d="M172.8 16.1h.7zM172.8 16.1h.7z"/>
<path d="M171.3 18.5h1.6zM171.3 18.5h1.3z"/>
<path d="M172.6 15l.6 .2-.2-.2zM172.6 15l.6 .2h-.5z"/>
<path d="M171.1 18.4h1.9zM171.1 18.4l1.8 .1z"/>
<path d="M172.7 15.2l.6 .2-.1-.2zM172.7 15.2l.6 .2h-.5z"/>
<path d="M172.8 18.3h.4zM172.4 18.4h.6z"/>
<path d="M172.8 15.4l.6 .2-.1-.2zM172.8 15.4l.6 .2h-.6z"/>
<path d="M173.3 18.1v.2zM172.9 18.3l.4-.2v.2z"/>
<path d="M172.9 18.3h.4zM172.8 18.3h.4z"/>
<path d="M172.8 15.6l.7 .3-.1-.3zM172.8 15.6l.7 .3h-.6z"/>
<path d="M172.9 15.9l.6 .2v-.2zM172.9 15.9l.6 .2h-.7z"/>
<path d="M172.8 16.1l.7 .1v-.1zM172.8 16.1l.7 .1h-.8z"/>
<path d="M172.7 16.2h.8zM172.5 16.2h1z"/>
<path d="M170 16.2l3.5 .1zM170 16.2l3.5 .1z"/>
<path d="M170 16.3l3.5 .1zM170 16.3l3.5 .1z"/>
<path d="M174.2 14.7l.7 .1zM174.2 14.7l.7 .1z"/>
<path d="M174.2 14.8l.7 .4v-.4zM174.2 14.8l.7 .4h-.5z"/>
<path d="M174.4 15.2l.5 .4v-.4zM174.4 15.2l.5 .4h-.6z"/>
<path d="M174.3 16.2l.6 2v-2zM174.3 16.2l.6 2h-.6z"/>
<path d="M174.3 18.2l.7 .3-.1-.3zM174.3 18.2l.7 .3h-.8z"/>
<path d="M174.3 15.9l.6 .3 .1-.3zM174.3 15.9l.6 .3h-.6z"/>
<path d="M174.2 18.5l.8 .1v-.1zM174.2 18.5l.8 .1h-.8z"/>
<path d="M174.3 15.6l.7 .3 .1-.3zM174.3 15.6l.7 .3h-.7z"/>
<path d="M175.3 15.2l-.2 .3zM175.3 15.2l-.3 .3z"/>
<path d="M175.4 15h.4zM175.4 15h.4z"/>
<path d="M175.4 15.1l-.1 .1 .3-.1zM175.4 15.1l-.1 .1z"/>
<path d="M175.4 15h.4zM175.4 15l.2 .1z"/>
<path d="M176.1 14.7h.2zM176 14.7h.3zM175.9 14.7h.4z"/>
<path d="M175.4 15h.9zM175.4 15h.9z"/>
<path d="M175.8 15h.5zM175.8 15h.5z"/>
<path d="M175.9 15l.4 .1zM175.9 15l.4 .1z"/>
<path d="M176.1 15.1l.2 .1zM176.1 15.1l.2 .1z"/>
<path d="M175.9 14.7h.4zM175.9 14.7h.4z"/>
<path d="M175.9 14.7l.4 .1v-.1zM175.6 14.8l.3-.1 .4 .1z"/>
<path d="M175.6 14.8l.7 .2v-.2zM175.4 15l.2-.2 .7 .2z"/>
<path d="M176.6 17.9l.2 .1zM176.6 17.9l.2 .1h-.2z"/>
<path d="M176.6 18l.6 .3zM176.6 18l.6 .3h-.6z"/>
<path d="M176.6 18.3h.7zM176.6 18.3h.7z"/>
<path d="M176.6 18.3l.9 .1zM176.6 18.3l.9 .1z"/>
<path d="M176.8 15.2l.5 .2v-.2zM176.8 15.2l.5 .2h-.5zM176.8 15.4h.5zM176.8 15.4h.5z"/>
<path d="M176.8 15.4l.6 .1-.1-.1zM176.8 15.4l.6 .1h-.7z"/>
<path d="M176.8 15.2h.6zM176.8 15.2h.5z"/>
<path d="M176.7 15.5l.7 .1zM176.7 15.5l.7 .1z"/>
<path d="M176.7 15.6l.8 .1-.1-.1zM176.7 15.6l.8 .1h-.7z"/>
<path d="M177 15h.5zM176.9 15h.6z"/>
<path d="M176.9 15l.5 .2 .1-.2zM176.9 15l.5 .2h-.6z"/>
<path d="M176.8 15.7l.8 .2-.1-.2zM176.8 15.7l.8 .2h-.8z"/>
<path d="M177 14.9l.5 .1 .1-.1zM177 14.9l.5 .1h-.5z"/>
<path d="M177.1 14.9h.6zM177 14.9h.6z"/>
<path d="M176.8 15.9h.9zM176.8 15.9h.9z"/>
<path d="M176.8 15.9l1.1 .1-.2-.1zM176.8 15.9l1.1 .1h-1.1z"/>
<path d="M176.8 18.4h.9zM176.8 18.4h.9z"/>
<path d="M176.8 18.4l1.1 .1zM176.8 18.4l1.1 .1z"/>
<path d="M177.2 14.8h.6zM177.1 14.9h.6z"/>
<path d="M176.8 16l1.3 .1-.2-.1zM176.8 16l1.3 .1h-1.2z"/>
<path d="M177.3 14.8h.6zM177.2 14.8h.6z"/>
<path d="M176.9 16.1l1.5 .1-.3-.1zM176.9 16.1l1.5 .1h-1.4z"/>
<path d="M177.4 14.8h.8zM177.3 14.8h.6z"/>
<path d="M177.7 18.7h.5zM177.7 18.7h.4zM177.7 18.7h.4z"/>
<path d="M177.5 18.6h.7zM177.5 18.6l.7 .1z"/>
<path d="M178.1 14.7h.4zM177.9 14.7h.6z"/>
<path d="M177 16.2h1.5zM177 16.2h1.5z"/>
<path d="M177.1 16.2l1.6 .2-.2-.2zM177.1 16.2l1.6 .2h-1.5z"/>
<path d="M177.2 18.5l1.3 .1zM177.2 18.5l1.3 .1z"/>
<path d="M177.3 18.6h1.2zM177.3 18.6h.9z"/>
<path d="M177.9 14.7h.7zM177.9 14.7h.7z"/>
<path d="M177.9 14.7h1zM177.5 14.7h1.4zM177.5 14.7h1.4zM177.5 14.7h1.4z"/>
<path d="M177.2 16.4h1.5zM177.2 16.4h1.5z"/>
<path d="M177 18.5h1.7zM177 18.5h1.5z"/>
<path d="M177.3 16.4l1.6 .2-.2-.2zM177.3 16.4l1.6 .2h-1.4z"/>
<path d="M178.2 18.4l.5 .1zM178.2 18.4l.5 .1z"/>
<path d="M178.2 18.5h.5zM177.9 18.5h.8z"/>
<path d="M178.4 18.3h.4zM178.2 18.4h.5z"/>
<path d="M177.5 14.7l1.6 .1zM177.4 14.8h1.7z"/>
<path d="M177.5 16.6l1.6 .1-.2-.1zM177.5 16.6l1.6 .1z"/>
<path d="M178.6 18.2l.2 .1 .2-.1zM178.4 18.3l.2-.1 .2 .1z"/>
<path d="M178.2 14.8h1zM178.2 14.8h1z"/>
<path d="M177.9 16.7l1.3 .1-.1-.1zM177.9 16.7l1.3 .1h-1.1z"/>
<path d="M178.7 18.1l.3 .1 .1-.1zM178.6 18.2l.1-.1 .3 .1zM178.6 18.2h.4zM178.6 18.2h.4z"/>
<path d="M178.4 14.8h.8zM178.4 14.8h.8z"/>
<path d="M178.5 14.8l.7 .1v-.1zM178.5 14.8l.7 .1z"/>
<path d="M178.8 14.9l.4 .1zM178.8 14.9l.4 .1z"/>
<path d="M179.1 15l.1 .1zM179.1 15l.1 .1z"/>
<path d="M178.1 16.8l1.2 .1-.1-.1zM178.1 16.8l1.2 .1z"/>
<path d="M178.8 17.9l.4 .1v-.1zM178.8 17.9l.4 .1h-.4z"/>
<path d="M178.8 18h.4zM178.8 18l.3 .1z"/>
<path d="M178.4 16.9l.9 .1zM178.4 16.9l.9 .1z"/>
<path d="M178.6 17l.7 .1v-.1zM178.6 17l.7 .1h-.6z"/>
<path d="M178.7 17.1l.6 .1zM178.7 17.1l.6 .1z"/>
<path d="M178.7 17.2l.6 .1v-.1zM178.7 17.2l.6 .1h-.5z"/>
<path d="M178.8 17.3l.5 .1v-.1zM178.8 17.3l.5 .1h-.4z"/>
<path d="M178.9 17.4l.4 .1zM178.9 17.4l.4 .1z"/>
<path d="M178.9 17.5l.4 .2v-.2zM178.9 17.5l.4 .2h-.4z"/>
<path d="M178.9 17.7l.4 .1zM178.9 17.7l.4 .1z"/>
<path d="M178.9 17.8l.3 .1 .1-.1zM178.9 17.8l.3 .1h-.4z"/>
<path d="M180 16.3h3.4zM180 16.3h3.4z"/>
<path d="M180 16.4l.5 .4v-.4zM180 16.4l.5 .4h-.6z"/>
<path d="M179.9 16.8l.6 .1v-.1zM179.9 16.8l.6 .1h-.5z"/>
<path d="M180 16.9l.6 .4-.1-.4zM180 16.9l.6 .4h-.6z"/>
<path d="M180.5 18.1h.6zM180.5 18.1h.6z"/>
<path d="M180 17.3h.6zM180 17.3h.6z"/>
<path d="M180 17.3l.8 .4-.2-.4zM180 17.3l.8 .4h-.6z"/>
<path d="M180.1 15.9l.4 .3 .2-.3zM180.1 15.9l.4 .3h-.5z"/>
<path d="M180.2 15.5l.5 .4v-.4zM180.2 15.5l.5 .4h-.6z"/>
<path d="M180.2 17.7l.6 .1zM180.2 17.7l.6 .1z"/>
<path d="M180.2 17.8l.9 .3-.3-.3zM180.2 17.8l.9 .3h-.6z"/>
<path d="M180.3 15.4l.4 .1 .1-.1zM180.3 15.4l.4 .1h-.5z"/>
<path d="M180.6 15l.2 .4 .2-.4zM180.6 15l.2 .4h-.5z"/>
<path d="M180.5 18.1l.9 .2-.3-.2zM180.5 18.1l.9 .2h-.6z"/>
<path d="M181.2 14.7h1.1zM181.2 14.7h1.1z"/>
<path d="M180.7 15h.5zM180.6 15h.4z"/>
<path d="M181 14.8l.2 .2 .2-.2zM180.7 15l.3-.2 .2 .2z"/>
<path d="M180.8 18.3h.9zM180.8 18.3h.9z"/>
<path d="M180.9 18.3l1 .1zM180.9 18.3l1 .1z"/>
<path d="M181.7 14.7h.6zM181.2 14.7h1.1z"/>
<path d="M181.2 14.7l.2 .1 .5-.1zM181 14.8l.2-.1 .2 .1z"/>
<path d="M181 18.4h1.2zM181 18.4h1.2z"/>
<path d="M181.2 14.7h1.2zM181.2 14.7h1.2z"/>
<path d="M181.9 14.7l.6 .1-.1-.1zM181.9 14.7l.6 .1z"/>
<path d="M182.2 14.8l.5 .1zM182.2 14.8l.5 .1z"/>
<path d="M181.3 18.5h1.3zM181.3 18.5l1 .1z"/>
<path d="M182.3 14.9l.6 .1zM182.3 14.9l.6 .1z"/>
<path d="M182.7 16.1h.7zM182.7 16.1h.7z"/>
<path d="M181.2 18.5h1.6zM181.2 18.5h1.4z"/>
<path d="M182.5 15l.6 .2-.2-.2zM182.5 15l.6 .2h-.5z"/>
<path d="M182.3 18.4h.6zM182.2 18.4h.7z"/>
<path d="M181 18.4h1.9zM181 18.4l1.8 .1z"/>
<path d="M182.6 15.2l.6 .2-.1-.2zM182.6 15.2l.6 .2h-.5z"/>
<path d="M182.7 18.3h.4zM182.3 18.4h.6z"/>
<path d="M182.7 15.4l.6 .2-.1-.2zM182.7 15.4l.6 .2h-.6z"/>
<path d="M182.7 15.6l.6 .3v-.3zM182.7 15.6l.6 .3h-.5z"/>
<path d="M183.1 18.1l.2 .2v-.2zM182.8 18.3l.3-.2 .2 .2z"/>
<path d="M182.8 18.3h.5zM182.7 18.3h.4z"/>
<path d="M182.8 15.9l.6 .2-.1-.2zM182.8 15.9l.6 .2h-.7z"/>
<path d="M182.7 16.1l.7 .1v-.1zM182.6 16.2l.1-.1 .7 .1z"/>
<path d="M182.6 16.2h.8zM182.3 16.2h1.1z"/>
<path d="M180 16.2l3.4 .1zM180 16.2l3.4 .1z"/>
<path d="M180 16.3l3.4 .1zM180 16.3l3.4 .1z"/>
<path d="M184.1 15.1l.6 .3v-.3zM184.1 15.1l.6 .3h-.6z"/>
<path d="M184.1 14.7l.7 .1v-.1zM184.1 14.7l.7 .1h-.7z"/>
<path d="M184.1 14.8l.6 .3 .1-.3zM184.1 14.8l.6 .3h-.6z"/>
<path d="M184.1 16.1l.7 2.3v-2.3zM184.1 16.1l.7 2.3h-.7z"/>
<path d="M184.1 18.4l.7 .2v-.2zM184.1 18.4l.7 .2h-.7z"/>
<path d="M184.1 15.6l.7 .5v-.5zM184.1 15.6l.7 .5h-.7z"/>
<path d="M184.1 15.4l.7 .2 .2-.2zM184.1 15.4l.7 .2h-.7z"/>
<path d="M184.9 15.2l.1 .2 .1-.2zM184.7 15.4l.2-.2 .1 .2z"/>
<path d="M185.2 15l-.1 .2 .4-.2zM184.9 15.2l.3-.2-.1 .2z"/>
<path d="M185.7 14.7h1zM185.7 14.7h1z"/>
<path d="M185.3 14.9h.5zM185.3 14.9l.2 .1z"/>
<path d="M185.3 14.9h.6zM185.3 14.9h.5z"/>
<path d="M185.3 14.8h.6zM185.3 14.8l.6 .1z"/>
<path d="M186 14.7h.7zM185.7 14.7h1z"/>
<path d="M185.7 14.7l1.3 .1-.3-.1zM185.4 14.8l.3-.1 1.3 .1z"/>
<path d="M185.4 14.8h1.7zM185.3 14.8h1.8z"/>
<path d="M185.9 14.8l1.2 .1zM185.9 14.8l1.2 .1z"/>
<path d="M186 14.9h1.1zM186 14.9h1.1z"/>
<path d="M186.3 14.9l.9 .1-.1-.1zM186.3 14.9l.9 .1z"/>
<path d="M186.5 15l.8 .1zM186.5 15l.8 .1z"/>
<path d="M186.6 15.1l.8 .2-.1-.2zM186.6 15.1l.8 .2h-.7z"/>
<path d="M186.7 15.3l.7 .1v-.1zM186.7 15.3l.7 .1h-.6z"/>
<path d="M186.8 15.4l.6 .1v-.1zM186.8 15.4l.6 .1h-.6z"/>
<path d="M186.8 15.5l.7 .3-.1-.3zM186.8 15.5l.7 .3h-.6z"/>
<path d="M186.9 15.8l.6 .1zM186.9 15.8l.6 .1z"/>
<path d="M186.9 15.9l.6 2.1v-2.1zM186.9 15.9l.6 2.1h-.6z"/>
<path d="M186.9 18l.7 .5-.1-.5zM186.9 18l.7 .5h-.7z"/>
<path d="M186.9 18.5l.7 .1v-.1zM186.9 18.5l.7 .1h-.7z"/>
<path d="M190.2 12.6l3.2 3.1 1-3.1zM190.2 12.6l3.2 3.1z"/>
<path d="M194.9 13.3l.4 1.2zM194.9 13.3l.4 1.2h-.8z"/>
<path d="M194.3 15l1.3 .7-.2-.7zM194.3 15l1.3 .7h-1.6z"/>
<path d="M195.3 12.6l1.4 1.9-.5-1.9zM195.3 12.6l1.4 1.9h-.7z"/>
<path d="M196 14.5l1.1 1.2 .4-1.2zM196 14.5l1.1 1.2h-.8z"/>
<path d="M197 13.3l.5 1.2 .3-1.2zM197 13.3l.5 1.2h-.8z"/>
<path d="M197.3 12.6l1.3 .7-.3-.7zM197.3 12.6l1.3 .7h-1.6z"/>
<path d="M197.8 13.3l1.1 1.2-.3-1.2zM197.8 13.3l1.1 1.2h-.8z"/>
<path d="M198.1 14.5l1.2 1.2 .4-1.2zM198.1 14.5l1.2 1.2h-.8z"/>
<path d="M199.2 13.3l.5 1.2 .4-1.2zM199.2 13.3l.5 1.2h-.8z"/>
<path d="M199.4 12.6l.7 .7 .2-.7zM199.4 12.6l.7 .7h-.9z"/>
<path d="M201.8 13.3l.6 2.4v-2.4zM199.4 15.7l2.4-2.4 .6 2.4z"/>
<path d="M199.4 15.7l3 3v-3zM199.4 15.7l3 3h-6.1z"/>
<path d="M37.1 35.6h143.9v-.2zM37 35.4h144l-143.9 .2zM37 35.4l-12.3 12.6 12.4-12.4zM24.4 47.9l12.6-12.5-12.3 12.6zM24.4 47.9l.3 39.9v-39.8zM24.4 47.9l.3 39.9h-.3z"/>
<path d="M29.9 49.5v38.2l.3 .2zM29.9 49.5l.3 .1v38.3zM29.9 49.5l.3 .1 8.5-8.8zM38.7 40.8v.2l-8.5 8.6zM38.7 40.8v.2l142.1-.2zM38.7 41l142.1-.2 .4 .2zM180.8 30.2v10.6l.4 .2zM181.2 29.9v11.1l-.4-10.8zM35.5 30.2h145.3l.4-.3zM35.4 29.9h145.8l-145.7 .3zM35.4 29.9l-16.1 16.4 16.2-16.1zM35.4 29.9l-16.1 16.4-.3-.1zM19 46.2l.3 41.5v-41.4zM19 46.2l.3 41.5-.3 .2zM19.3 87.7l-.3 .2 10.9-.2zM19 87.9l10.9-.2 .3 .2z"/>
<path d="M68.8 86.2l.3 .7h-.8zM68.3 86.9l.5 .7 .3-.7z"/>
<path d="M80.8 86.2l.5 .7h-.9zM80.4 86.9l.4 .7 .5-.7z"/>
<path d="M93.5 86.2l.4 .7h-.8zM93.1 86.9l.4 .7 .4-.7z"/>
<path d="M107.1 86.2l.4 .7h-.8zM106.7 86.9l.4 .7 .4-.7z"/>
<path d="M120.3 86.2l.4 .7h-.8zM119.9 86.9l.4 .7 .4-.7z"/>
<path d="M134.8 86.2l.4 .7h-.8zM134.4 86.9l.4 .7 .4-.7z"/>
<path d="M149.6 86.2l.4 .7h-.8zM149.2 86.9l.4 .7 .4-.7z"/>
<path d="M164.8 86.2l.4 .7h-.9zM164.3 86.9l.5 .7 .4-.7z"/>
<path d="M180.5 86.2l.5 .7h-.9zM180.1 86.9l.4 .7 .5-.7z"/>
<path d="M19.9 254.4l.4 .7h-.8zM19.5 255.1l.4 .7 .4-.7z"/>
</g>
<!-- layer: A-ELEV-GLAZ-SIGHTLINES -->
<g fill="none" stroke="#808080" stroke-width=".2">
<path d="M39.6 55.4v1.3h5v-1.3M40.4 55.4v.4h3.3v-.4M49.3 55.4v1.3h6.1v-1.3M50.2 55.4v.4h4.3v-.4M60.1 55.4v1.3h7.1v-1.3M60.9 55.4v.4h5.5v-.4M71.9 55.4v1.3h7.7v-1.3M72.8 55.4v.4h5.9v-.4M84.3 55.4v1.3h8.2v-1.3M85.1 55.4v.4h6.5v-.4M97.1 55.4v1.3h8.8v-1.3M98 55.4v.4h7.1v-.4"/>
<path d="M110.5 55.4v1.3h9.4v-1.3M111.4 55.4v.4h7.6v-.4M124.5 55.4v1.3h9.9v-1.3M125.4 55.4v.4h8.1v-.4M139 55.4v1.3h10.4v-1.3M139.9 55.4v.4h8.6v-.4M154 55.4v1.3h10.9v-1.3M154.9 55.4v.4h9.2v-.4M169.5 55.4v1.3h11.5v-1.3M170.4 55.4v.4h9.7v-.4M186.9 60.2h-1.3v25.2h1.3M186.9 61.1h-.4v23.2h.4"/>
</g>
<!-- layer: A-ANNO-TEXT -->
<circle cx="201.4" cy="17.7" r=".67" fill="none" stroke="#fafafa" stroke-width=".2"/>
<text font-size="7.1" x="19.2" y="18.7">A-Series</text>
<text font-size="3.3" x="18.9" y="246.4">Notes:</text>
<g font-size="3.2">
<text x="100.7" y="22.8">Casement</text>
<text x="98.8" y="48.3">Casement (ACW)</text>
</g>
<g font-size="2.5">
<text x="39.6" y="34.6">(508)</text>
<text x="40" y="32.2">1'-8&quot;</text>
<text x="49.8" y="34.6">(610)</text>
<text x="50.3" y="32.2">2'-0&quot;</text>
<text x="61.1" y="34.6">(711)</text>
<text x="61.6" y="32.2">2'-4&quot;</text>
<text x="73.3" y="34.6">(762)</text>
<text x="73.7" y="32.2">2'-6&quot;</text>
<text x="85.9" y="34.6">(813)</text>
<text x="86.4" y="32.2">2'-8&quot;</text>
<text x="98.9" y="32.2">2'-10&quot;</text>
<text x="99.1" y="34.6">(864)</text>
<text x="112.8" y="34.6">(914)</text>
<text x="113.2" y="32.2">3'-0&quot;</text>
<text x="127" y="34.6">(965)</text>
<text x="127.4" y="32.2">3'-2&quot;</text>
<text x="141.1" y="34.6">(1016)</text>
<text x="142.2" y="32.2">3'-4&quot;</text>
<text x="156.4" y="34.6">(1067)</text>
<text x="157.5" y="32.2">3'-6&quot;</text>
<text x="172.2" y="34.6">(1118)</text>
<text x="173.3" y="32.2">3'-8&quot;</text>
<text x="39" y="37.9">1'-7</text>
<text x="39.6" y="40.2">(489)</text>
<text x="44.3" y="37.9">&quot;</text>
<text x="48.7" y="37.9">1'-11</text>
<text x="49.8" y="40.2">(591)</text>
<text x="55.2" y="37.9">&quot;</text>
<text x="60.7" y="37.8">2'-3</text>
<text x="61.1" y="40.2">(692)</text>
<text x="66" y="37.8">&quot;</text>
<text x="72.8" y="37.8">2'-5</text>
<text x="73.3" y="40.2">(743)</text>
<text x="78" y="37.8">&quot;</text>
<text x="85.4" y="37.9">2'-7</text>
<text x="85.9" y="40.2">(794)</text>
<text x="90.7" y="37.9">&quot;</text>
<text x="98.5" y="37.8">2'-9</text>
<text x="99.1" y="40.2">(845)</text>
<text x="103.8" y="37.8">&quot;</text>
<text x="111.6" y="37.9">2'-11</text>
<text x="112.8" y="40.2">(895)</text>
<text x="118.2" y="37.9">&quot;</text>
<text x="126.5" y="37.8">3'-1</text>
<text x="127" y="40.2">(946)</text>
<text x="131.8" y="37.8">&quot;</text>
<text x="141.2" y="37.8">3'-3</text>
<text x="141.7" y="40.2">(997)</text>
<text x="146.6" y="37.8">&quot;</text>
<text x="156.4" y="40.2">(1048)</text>
<text x="156.5" y="37.8">3'-5</text>
<text x="161.8" y="37.8">&quot;</text>
<text x="172.2" y="40.2">(1099)</text>
<text x="172.3" y="37.8">3'-7</text>
<text x="177.6" y="37.8">&quot;</text>
<text x="24.6" y="45.2" transform="rotate(-45 24.6 45.2)">Rough Opening</text>
<text x="30.4" y="48" transform="rotate(-45 30.4 48)">Dimension</text>
<text x="31" y="44.5" transform="rotate(-45 31 44.5)">Unit</text>
<text x="98.3" y="53.8">Continuation from page 03</text>
<text x="27" y="69.9" transform="rotate(-90 27 69.9)">&quot;</text>
<text x="21.3" y="74.8" transform="rotate(-90 21.3 74.8)">8'-0&quot;</text>
<text x="23.7" y="75.9" transform="rotate(-90 23.7 75.9)">(2438)</text>
<text x="27" y="76.4" transform="rotate(-90 27 76.4)">7'-11</text>
<text x="29.3" y="75.9" transform="rotate(-90 29.3 75.9)">(2419)</text>
<text x="37.6" y="87.7">ACW1880 ACW2080</text>
<text x="59.2" y="87.7">ACW2480 * ACW2680 * ACW2880</text>
<text x="96.4" y="87.7">ACW21080</text>
<text x="110.7" y="87.7">ACW3080</text>
<text x="125" y="87.7">ACW3280</text>
<text x="139.8" y="87.7">ACW3480</text>
<text x="155" y="87.7">ACW3680</text>
<text x="170.8" y="87.7">ACW3880</text>
<text x="189.7" y="89.5" transform="rotate(-90 189.7 89.5)">Wider sizes continue on page 06</text>
<text x="19.2" y="258.4">*</text>
<text x="175.6" y="258.3">Date: 11/07/16</text>
<text x="175.6" y="261.1">Scale: 1/8&quot; (3) = 1' (305)</text>
<text x="19.2" y="265.6">Andersen Windows, Inc. reserves the right to change drawing specifications without notice</text>
<text x="130.2" y="265">File:</text>
<text x="136.3" y="265">AC</text>
<text x="140.9" y="265">A-Series</text>
<text x="150.4" y="265">Elevations</text>
<text x="162.2" y="265">Casement &amp; Awning</text>
<text x="184.1" y="265">Page 05 of 19</text>
<text x="200.3" y="265">C</text>
</g>
<g font-size="2">
<text x="19" y="249.1">&quot;Unit Dimension&quot; always refers to outside frame to frame dimension.</text>
<text x="19" y="251.3">&quot;Rough Opening&quot; dimensions may need to be increased to allow for use of building wraps, flashing, sill panning, brackets, fasteners or other items.</text>
<text x="19" y="253.5">Dimensions in parentheses are in millimeters.</text>
<text x="20.7" y="255.8">Meet or exceed clear opening area of 5.7 sq. ft. or 0.53 m², clear opening width of 20&quot; (508) &amp; clear opening height of 24&quot; (610).</text>
<text x="20.7" y="258">Available with straight-arm operators only; all other sizes have split-arm operators only.</text>
</g>
<g font-size="1.7">
<text x="42.3" y="37.1">1</text>
<text x="43.5" y="38.2">4</text>
<text x="53.2" y="37.1">1</text>
<text x="54.3" y="38.2">4</text>
<text x="63.9" y="37">1</text>
<text x="65.1" y="38.2">4</text>
<text x="76" y="37">1</text>
<text x="77.2" y="38.2">4</text>
<text x="88.6" y="37.1">1</text>
<text x="89.8" y="38.2">4</text>
<text x="101.8" y="37">1</text>
<text x="103" y="38.2">4</text>
<text x="116.1" y="37.1">1</text>
<text x="117.3" y="38.2">4</text>
<text x="129.7" y="37">1</text>
<text x="130.9" y="38.2">4</text>
<text x="144.5" y="37">1</text>
<text x="145.7" y="38.2">4</text>
<text x="159.8" y="37">1</text>
<text x="160.9" y="38.2">4</text>
<text x="175.6" y="37">1</text>
<text x="176.7" y="38.2">4</text>
<text x="26.2" y="71.9" transform="rotate(-90 26.2 71.9)">1</text>
<text x="27.4" y="70.8" transform="rotate(-90 27.4 70.8)">4</text>
</g>
<text font-size="1.1" x="188.5" y="18.1">R</text>
<text font-size="1.1" fill="#fafafa" x="201.1" y="18.1">R</text>
</svg>
